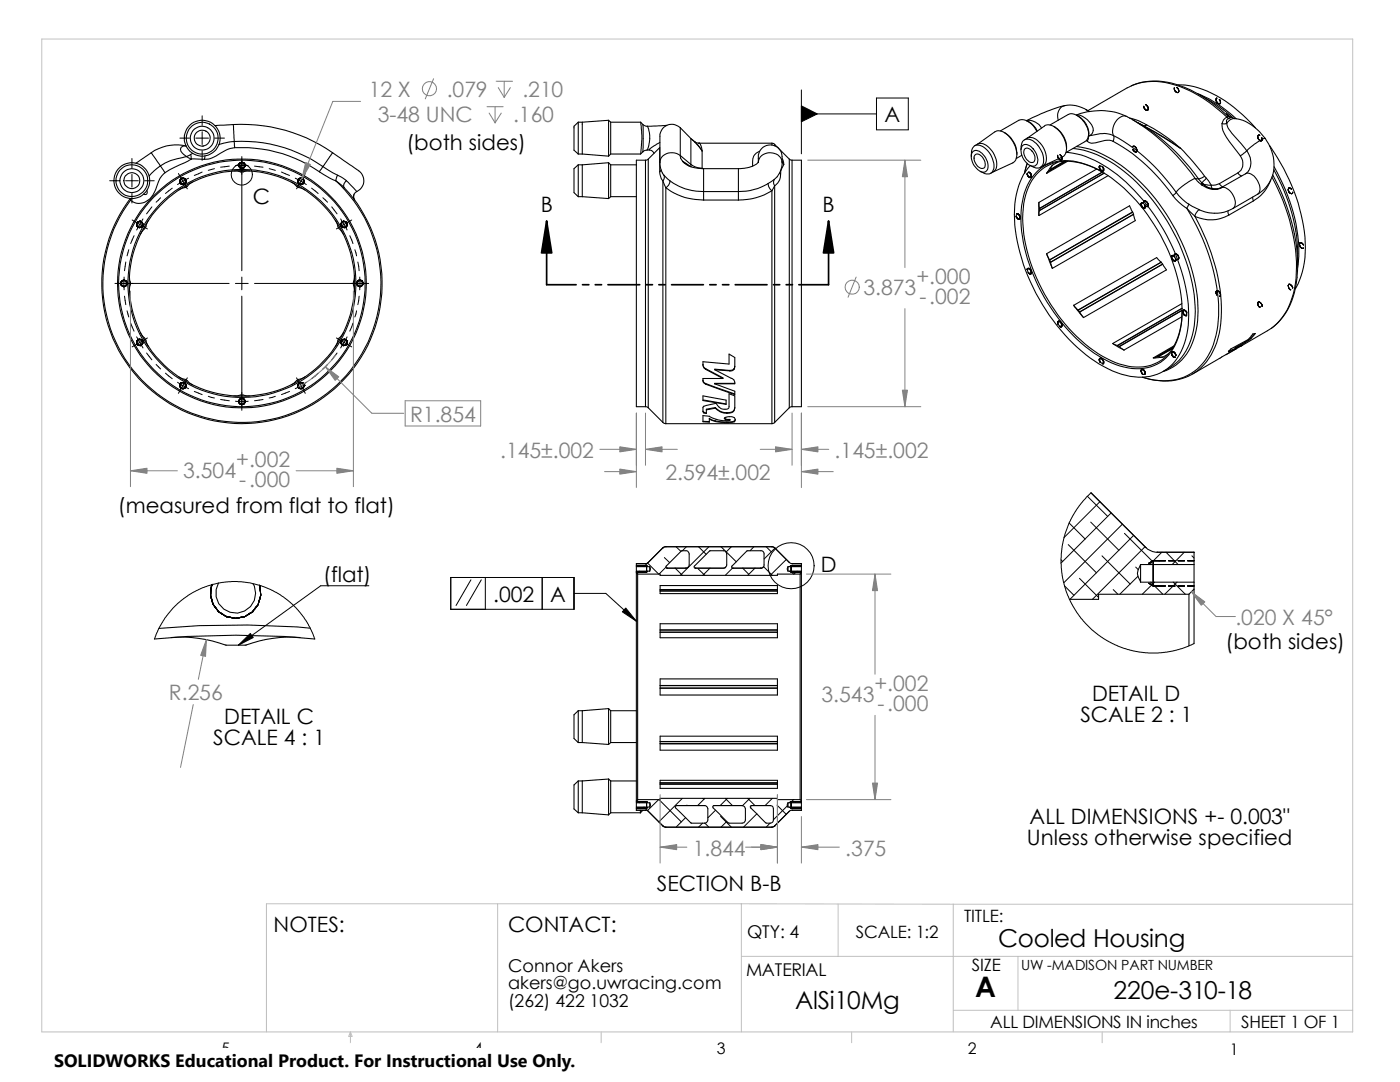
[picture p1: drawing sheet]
<svg xmlns="http://www.w3.org/2000/svg" width="279mm" height="216mm" viewBox="0 0 279 216" stroke-linecap="round" stroke-linejoin="round" font-family="sans-serif">
<g fill="none" stroke="#c0c0c0" stroke-width=".2">
<path d="M8.3 7.8h261.7v198.1h-261.7zM99.3 180.3v25.6M148 180.3h-94.8v25.6M148 180.3v25.6M148 180.3l42.2 .1M148 190.8h122M167.3 180.4v10.4M190.2 180.4h79.8M190.2 180.4v25.5M203.2 190.8v10.8M69.9 205.9l.4 .9h-.7zM69.9 205.9v2.2"/>
<path d="M120 205.9v2.2M170 205.9v2.2M190.2 201.6h79.8M220 205.9v2.2M245.5 201.6v4.3"/>
</g>
<g fill="none" stroke="#000" stroke-width=".21">
<path d="M225.8 17.1a14.4 14.4 0 0 1 12.7 1.3 31.3 31.3 0 0 1 6.6 4.8M235 16.9a18.6 18.6 0 0 1 12.1 5.2l3.5 3.4M239 18.7a24.5 24.5 0 0 1 7.7 5M239.4 18.9a32 32 0 0 1 6.8 4.7M26.1 39.6l-.1 .4M26.3 39.6l-.3 .4M29.3 38v.7l-.2 .1-.5-.1M30.2 30.5l1.8 2.6M30.2 30.5l-3.1 2.1M32 33.1l-1.2 .9-1 1.1M32 33.1l.9 1.4M32.9 34.5l-.3 .3a9.2 9.2 0 0 0-1.8 3.6 3.1 3.1 0 0 1-4.8 1.6"/>
<path d="M37.1 29.1a8.8 8.8 0 0 0-6.9 1.4M37.2 29.2a.8 .8 0 0 0-1.1 .3 .8 .8 0 0 0 .3 1.1l.8 .6M37.2 31.2l-.8 .3a10.1 10.1 0 0 0-4.4 1.6M37.2 31.2l1 .5M38.1 30.8l-.9 .4M38.1 30.8l.1 .9M38.2 31.7l2.6 .1M38.2 31.8l-5.3 2.7M38.4 36.3l-1.4 1.1-1.4 .5M38.5 30.6l-.4 .2M40.6 29.1l-.2 .1M40.9 31.1l-.1 .7"/>
<path d="M46.6 24.8l-3.7 .3M46.6 24.8l.1 3.4M46.6 24.8a31.4 31.4 0 0 1 19.8 5.7M46.7 34.1l1.3 .2 1.9-.2M46.7 28.2l.1 1.3M46.7 28.2a28.4 28.4 0 0 1 17.7 5M46.7 28.2l-1.1 .2-2 .5M46.8 29.5h-.4a10.7 10.7 0 0 0-3.7 1.8l-.8 .4-1.1 .1M46.8 29.5a27.7 27.7 0 0 1 17 4.8M58.1 36.3l1.1 .9M59.2 37.2l1.7 .7M59.2 37.2h.1"/>
<path d="M63.8 34.3l2.1 1.3 1.1 .5M64.4 33.2l-.6 1.1M64.4 33.2l3 1.8M66.4 30.5l4.5 3.1a2.53 2.53 0 0 1 1.7 2.2 2.53 2.53 0 0 1-1.4 2.4M66.4 30.5l-2 2.7M67 36.1l1.7 1.4M67 36.1a27.8 27.8 0 0 1 2.4 38.5 27.8 27.8 0 0 1-38.4 3.6 27.8 27.8 0 0 1-5-38.2M67.4 35l1.7 1.1M67.4 35l-.4 1.1M68.7 37.5a28 28 0 0 1-.2 38.4 28 28 0 0 1-38.4 1.9 28 28 0 0 1-4.1-38.2M69.1 36.1l2.1 2.1M69.1 36.1a1.08 1.08 0 0 0-.4 1.4"/>
<path d="M70.8 39.9h.1M71.2 38.2a1.11 1.11 0 0 0-.5 1.6l-.1-.4v-.5M115.4 32.9v6.3M115.4 24.4v6.3M115.4 24.4l-.8 .8v4.8l.8 .7M115.4 32.9l-.8 .8v4.7l.8 .8M115.4 24.4h.8M115.4 30.7h.8M115.4 32.9h.8M115.4 39.2h.8M116.2 24.4v6.3M116.2 30.7l5.3 .5"/>
<path d="M116.2 39.2l5.3 .4M116.2 32.9v6.3M121.5 24v7.2M121.5 32.5v7.1M121.5 24l.4 .4M121.5 24l-5.3 .4M121.5 32.5l.4 .4M121.5 32.5l-5.3 .4M121.9 30.7l-.4 .5M121.9 24.4h5.9M121.9 30.7h5.9M121.9 39.2l-.4 .4"/>
<path d="M121.9 32.9h5.1M121.9 39.2h5.1M121.9 24.4v6.3M121.9 32.9v6.3M127.8 24.4l.5 .4M127.8 24.4a19.6 19.6 0 0 1 0 6.3M128.3 30.3l-.5 .4M128.3 24.8l.9 .4M128.3 24.8v5.5M128.8 32v49.2M128.8 32h-1.8v49.2h1.8M129.1 30l-.6 .1-.2 .2"/>
<path d="M129.2 25.2a5.6 5.6 0 0 1-.1 4.7h.5M129.4 31.7l2.3-2.2v4.8M129.4 31.8l-.6 .2M129.4 31.8v49.6M129.6 29.9l.4 .2 .5 .5M131.7 34.3l.3 1.3 .3 .5M131.7 32.4l.1 .9 .4 1.2M131.7 28.4l-1.4 .9a.91 .91 0 0 0-.8 .6h.1M132 33.9l-.3 .4M132.2 34.5l.3 .5M132.3 36.1l.6 1.4M132.3 36.1v48.2"/>
<path d="M132.5 35v.7l-.2 .4M132.5 35l1.2 1.1M132.9 37.5a12.2 12.2 0 0 0 7.5 2.4M132.9 37.5v47M133.1 25l-3.9 .2M133.7 36.1a11 11 0 0 0 6.7 2.1M133.7 36.1a1.62 1.62 0 0 1-.8 1.4M135.8 31v.6l.4 .6M135.8 25.5l2.1 2.1M135.8 31l2.1 1.8M135.8 25.5a2.43 2.43 0 0 0-2.9-.4 2.43 2.43 0 0 0-1.2 2.7v4.6M135.8 31a2.46 2.46 0 0 0-4.1 1.4"/>
<path d="M135.8 25.5v5.5M136.2 32.2a5 5 0 0 0 4.2 1.5M136.2 32.2l1.3 .9M136.2 32.2l1.6 1M137.9 27.6l.3 .3M137.9 32.8v.5M137.9 32.8a3.6 3.6 0 0 0 2.2 .8M137.9 27.6v5.2M138.2 27.9l1 1 .9 1.2M138.2 27.9l1.3 1.4 .6 .8M138.6 28.2l.8 .4M139.4 28.6h.2"/>
<path d="M139.6 28.6l.3 .5 .2 1M139.6 28.6h14.5M140.1 33.6l.1 .1M140.1 30.1v3.5M140.4 33.7v4.5M140.4 38.2v1.7M140.4 39.9h7M140.4 33.7h7M140.4 38.2h7M147.4 33.7v4.5M147.4 38.2v1.7M151.3 32.3a4.8 4.8 0 0 1-3.9 1.4"/>
<path d="M151.3 31.6a2.41 2.41 0 0 1 2.6-2.7 2.41 2.41 0 0 1 2.2 3v.5M151.3 31.6v.8a2.43 2.43 0 0 1 4.2-1.2l.4 .5 .2 .7M151.6 30.2l-.3 .2a2.16 2.16 0 0 0-1.1 2.5v.2M153.3 36.6a1.84 1.84 0 0 0 .8 1.5M153.3 36.6a10.6 10.6 0 0 1-5.9 1.6M154.1 28.6l.5 .2M154.1 28.6v.4M154.1 38.1v46.4M154.1 38.1a12.4 12.4 0 0 1-6.7 1.8M154.5 35.8l-1.2 .8M154.5 35.8a1.2 1.2 0 0 0 .1 1.2M154.6 37v47.3"/>
<path d="M154.6 28.8v.3M154.6 37l-.5 1.1M154.6 28.8l2.9 2.9M155.6 34.5l.2 .2M155.8 34.7a2.49 2.49 0 0 1-1.2 2.3M156.1 32.4a4.2 4.2 0 0 1-1.6 3.4M156.1 31.6l.3 1.2M156.1 32.2l.3 .6M156.4 32.8l-.6 1.3v.6M157.5 31.8v49.6M157.5 31.7l.6 .3M158.1 32h1.8v49.2h-1.8"/>
<path d="M158.1 32v49.2M193.8 31.1l.1-.7a1.35 1.35 0 0 1 .8-1.4 1.35 1.35 0 0 1 1.5 .3 4.5 4.5 0 0 1 2 4.7 1.2 1.2 0 0 1-1.9 .5l-.7-.3M194.2 30.2a1.74 1.74 0 0 1 2.3 1 2.33 2.33 0 0 1 .2 3 1.72 1.72 0 0 1-2.1-.9 2.49 2.49 0 0 1-.4-3.1zM194.5 29.1a1.96 1.96 0 0 1 2.9 .4 4 4 0 0 1 1.2 4.4l-.9 .7M194.6 30.9a1.17 1.17 0 0 1 1.7 .8 1.33 1.33 0 0 1 0 1.9 1.95 1.95 0 0 1-1.8-2.5zM195.1 28.8l3.4-2.5a2.43 2.43 0 0 1 3 1.1 4.4 4.4 0 0 1 1.1 4.7l-.5 .4-3.9 1.8M199.6 26.1l3.7-2.1a2.95 2.95 0 0 1 3.4 1.8l.2 .4M200.4 26.5a5 5 0 0 1 2.5 4.3M203.8 29.9v-.7a1.38 1.38 0 0 1 .8-1.4 1.38 1.38 0 0 1 1.6 .3 4.7 4.7 0 0 1 2 4.7 1.27 1.27 0 0 1-2 .5l-.6-.3M203.9 31l-1.1 .6M204.1 29a2.05 2.05 0 0 1 2.6 1.4 2.06 2.06 0 0 1-.1 2.7 2.03 2.03 0 0 1-2.3-1.3 2.54 2.54 0 0 1-.2-2.8zM204.5 27.9a1.93 1.93 0 0 1 2.8 .4 4 4 0 0 1 1.2 4.4l-.9 .7"/>
<path d="M204.5 29.7a1.22 1.22 0 0 1 1.7 .7 1.53 1.53 0 0 1 0 2 1.92 1.92 0 0 1-1.9-2.3zM204.9 24.1a3.7 3.7 0 0 1 2.1 2.1M204.9 24.1a2.86 2.86 0 0 1 3 1.5M205 27.6l3.4-2.5a2.12 2.12 0 0 1 2.8 .8 4.8 4.8 0 0 1 1.4 4.8l-.6 .6-3.8 1.8M205 32.6l-.5 2M205 32.6l-.5 1.9M205.1 34.5a.5 .5 0 0 1 .6 .3 .5 .5 0 0 1-.1 .5l-.4-.2zM207.2 34a9.1 9.1 0 0 1 9.4-1.2 27.4 27.4 0 0 1 12.4 10 35.1 35.1 0 0 1 6.9 19.3 12.9 12.9 0 0 1-3.2 9.3 9.4 9.4 0 0 1-10.1 1.3 28.7 28.7 0 0 1-12.9-11.4 32.4 32.4 0 0 1-5.9-19.2 11.8 11.8 0 0 1 3.4-8.1zM210 33l-1.1 1.6M210.3 25.2a4.9 4.9 0 0 1 2.6 4.4M211.1 32.3l-1.1 .7M211.8 31.4v.3l-.1 .1-.4-.2"/>
<path d="M212.4 32.2l-2.7 1.6 .3-.8M212.5 21.1l-3.6 1.1-4 1.9M212.5 32.2l-3 1.8 3.2-1.8-3.4 1.9-.4 .5M212.5 21.1a2.18 2.18 0 0 0-1.3 2.9M212.5 21.1a6 6 0 0 1 4.3 .8M212.8 30.4a19.8 19.8 0 0 1 11 5.2 39.3 39.3 0 0 1 13.4 26.2 14.9 14.9 0 0 1-3.2 10.8 9.3 9.3 0 0 1-9.3 2.3 25.8 25.8 0 0 1-13-9.1 38.2 38.2 0 0 1-9.3-23 14.3 14.3 0 0 1 3.2-9.8M213.1 32.2l-4.2 2.4M213.2 22.8l-3.7 2.1M213.2 22.9a2.52 2.52 0 0 1 3 1.3 3.1 3.1 0 0 1 .6 3.8l-4.1 2.4M214.1 29.6a20.9 20.9 0 0 1 11.9 6 39.3 39.3 0 0 1 12.5 25.4 14.9 14.9 0 0 1-3.2 10.9l-1.7 1.4-1.5 .8M214.8 22.9a12.6 12.6 0 0 1 9.9 .3M214.8 29.2a22 22 0 0 1 12.5 6.8 39.8 39.8 0 0 1 11.8 24.9 14.8 14.8 0 0 1-3.3 10.9l-1.7 1.4-1.9 .9"/>
<path d="M214.8 23a3 3 0 0 1 2.5 1.3 1.74 1.74 0 0 1 .4 2.6l-.5 .2M214.9 23a4.2 4.2 0 0 1 2.2 4.9l-.1 .3M216.8 21.9l.5 .4M216.8 21.9l.6 .4M216.8 28l.2 .2M217 28.2a1.85 1.85 0 0 0 2.1 .2 4 4 0 0 1 3-.2M217.1 22.1l7.9-4.6a12.3 12.3 0 0 1 10.4-.3 28 28 0 0 1 9.5 6.2M218.9 33.7l-11.6 6.7M219.5 33.2a.51 .51 0 0 1 .6 .2 .51 .51 0 0 1-.1 .6l-.4-.2zM219.9 34.3a12.7 12.7 0 0 0-9.5-1.8 8.9 8.9 0 0 0-5.9 7.3 27.7 27.7 0 0 0 3.4 17.8 31.6 31.6 0 0 0 13.8 14.4 10.3 10.3 0 0 0 9.9 0 10.7 10.7 0 0 0 4.2-8.2l.1-1.8M220.3 34.5l-12.8 7.5M220.4 34.5l-12.9 7.5"/>
<path d="M221.1 35.1l-13.8 7.9M222.1 28.2a35.2 35.2 0 0 1 12 10.8M222.2 27.1a36.1 36.1 0 0 1 12.5 11.3M222.2 27.1l.1 .3-.2 .8M222.2 27.1a7.3 7.3 0 0 0-5 .1M225 23.3a2 2 0 0 0-2.5 1.3l-.5 1.5 .2 1M225 23.3a40.3 40.3 0 0 1 13.5 12.3M225.4 23.6l1.8 .5 1.7 .8M226 23.9a39 39 0 0 1 13.2 11.8M227.1 24.5l1 .5M227.2 24.6l3.3 1.8 5.1 3.2M228.1 25l4.2 2.4 3.3 2.2"/>
<path d="M228.9 24.9a33.8 33.8 0 0 1 6.7 4.7M228.9 24.9l-.5 .2-.3-.1M234.1 39l1.1 1.3 1.7 1.3M234.7 38.4l1.3 1.4 1.2 .9M234.7 38.4l-.6 .6M235.6 29.6l2.5 2.7 2.3 2.9M238.5 35.6a9.4 9.4 0 0 0-3.8 2.8M238.5 35.6l.7 .1M238.6 35.7l1.3 1.3M239.2 35.7l.7 .8M239.9 36.5l-.1 .2 .1 .3M239.9 36.5l.1 .2"/>
<path d="M239.9 37l.9 .5M240 36.7l.2 .1M240 36.7h.1M240 36.7l-.1 .3M240.1 36.7l.1 .1M240.1 36.7l1.6 .3M240.2 36.8a3.1 3.1 0 0 0 3.6 .6M240.2 36.8l.8 .6 .9 .2M240.4 35.2l-1.2 .5M240.4 35.2l.3 .4M240.7 35.6l1 1.4M240.7 35.6l-.8 .9"/>
<path d="M240.8 37.4a2.94 2.94 0 0 0 3 0M241.7 37l.1 .3 .3 .4M241.9 37.6l.2 .1M243.3 36.7l-.7 .2-.9 .1M243.8 37.4l.2-.1-1.1 .4h-.8M243.8 37.4a2.66 2.66 0 0 1 2.6 2.4l.1 .7v.6l-.5 .5M243.9 24.7v.3a7.3 7.3 0 0 0 2.2 4.2l1.4 1.9M244.7 22.7l.4 .5M244.7 22.7l.7 .7M244.7 22.7l.3 .2M244.8 24.6l-.9 .1M244.8 24.6a6.1 6.1 0 0 0 2.1 3.2l1.9 2.3"/>
<path d="M244.9 23.4a1.65 1.65 0 0 0-1 1.3M244.9 23.4l.3 .3M244.9 22.8l.3 .2M245 22.9l.1 .1M245 22.9l1.4 .8M245.1 23.2l.3 .2M245.1 23.2v.1l-.2 .1M245.2 23.7l-.4 .3v.6M245.4 23.4l.2 .1-.4 .2M246.4 23.7l-.9 .2-.7 .7M246.4 23.7a9 9 0 0 1 6.1 3.9M247.1 34.5l.3 .4 .4 .2"/>
<path d="M247.1 34.5l-3.8 2.2M247.5 31.1a2.37 2.37 0 0 1-.4 3.4M248.6 34.7l-4.5 2.6-.8-.6M248.6 34.7a2.08 2.08 0 0 1 2.4 1.4 2.05 2.05 0 0 1 0 2.7M248.8 30.1a3.2 3.2 0 0 1-.2 4.6M248.8 30.1l-1.3 1M250 39.3l.1 .8M251 38.8l-5 2.8M252.5 27.6a7.9 7.9 0 0 1-.2 10.2l-1.3 1M252.5 27.6l-.7 .2-1.5 1-1.5 1.3M253.4 29a37.4 37.4 0 0 1 7.1 20.4 16.2 16.2 0 0 1-2 8.2M253.6 35.9a7.8 7.8 0 0 1-3.5 4.2"/>
<path d="M253.8 35.3a38.4 38.4 0 0 1 4.9 20.2 13.6 13.6 0 0 1-5 10l-6 3.5M254 34.9a37.3 37.3 0 0 1 4.9 20.5M254.2 33.9a35.4 35.4 0 0 1 4.8 19M254.3 33.3a33.6 33.6 0 0 1 4.8 18.9l-.1 1.1M25.8 54.9l.1 .7a2.69 2.69 0 0 1-.1 2.1v.5M29.6 43.9l-.3 .6a3.8 3.8 0 0 1-1.1 1.9l-.2 .3M66.9 43.9l.7 1.7M67.7 45.6l.8 1.1M70.7 54.9v.7a3.2 3.2 0 0 0 0 2.2v.4M202.9 42.8a.49 .49 0 0 1 .5 .3 .49 .49 0 0 1-.1 .5h-.2l-.2-.3zM205.1 53.7a.5 .5 0 0 1 .6 .3 .5 .5 0 0 1-.1 .6l-.4-.3zM207.3 40.4v2.6"/>
<path d="M207.3 40.4l.2 1.2 12.5-7.3-12.5 7.3v.4M207.5 42l-.2 1M208.9 50.6l1.1 3M208.9 50.6l16.5-9.5 .6 1.2-16.5 9.6zM209.7 52.3l.3 1.3M226.2 42.8l-.1-.5-16.6 9.6 .2 .4M226.2 42.8l-16.5 9.5M226.2 42.8l.4 1.2-16.6 9.6M227.9 40.6a.49 .49 0 0 1 .5 .3 .49 .49 0 0 1-.1 .5l-.4-.4zM231.7 52.3l-.9-.9-16.5 9.5M231.7 52.3l-16.5 9.5M231.7 52.3l.3 .4"/>
<path d="M232 52.7l.8 1.1-16.6 9.6M232 52.7l-16.5 9.6 .7 1.1M232 52.7l-16.5 9.5-.3-.3M233.9 51.1a.49 .49 0 0 1 .6 .3 .49 .49 0 0 1-.1 .6l-.5-.4zM236.9 41.6a40 40 0 0 1 6.3 21.3 14.6 14.6 0 0 1-4.3 10.8 11.2 11.2 0 0 1-10.9 1.6M236.9 41.6l1.6 1.5M237.2 40.7l-.3 .9M237.2 40.7l2.2 1.2M238.5 43.1a39 39 0 0 1 5.2 20.4 13.6 13.6 0 0 1-5.2 10.8l-1.3 .8M239.4 41.9a2.06 2.06 0 0 0-.9 1.2M245.1 42v.5l.1 .4M245.2 42.9a7.3 7.3 0 0 1-6.7 .2"/>
<path d="M246 41.6a7.4 7.4 0 0 1-6.6 .3M250.1 40.1l-4.9 2.8M258.9 55.4a13.8 13.8 0 0 1-5.2 10.1M28 66.4l.4 .6a2.08 2.08 0 0 1 .9 1.4l.3 .8M35.6 75.2l1.3 .5M37 75.7l.3 .2M37.4 75.9l1 .9M48 78.8l-1.3 .2M48 78.8h.5M48.6 78.8l1.3 .2M59.6 75.7l-1.5 1.1M60.9 75.2l-1.3 .5"/>
<path d="M67.6 67.5l-.7 1.7M68.5 66.4l-.8 1M140.3 79l4.6 .8v.9l-4.6-.8zM140.3 75.8a.73 .73 0 0 0 .5 .7M140.3 72.7a.94 .94 0 0 0 .5 .9M140.3 79.8l4.6 .8M140.8 73.7a1.54 1.54 0 0 1-.5-1.4v-.1l5.2 .4v-1.9l1.1 .6v1.9l-.1 .5M140.8 76.5l5.8 2.1M140.8 73.7l3.5 1.8M140.8 73.6l3.5 1.8v.1M140.8 73.6v.1M140.8 76.5v.2"/>
<path d="M142.6 76.6l4 1.5v.6l-5.8-2M142.7 73.8l3.2 1.7a.99 .99 0 0 1 .7 1.1h-4M142.7 73.8l2.9 .2M142.7 73.8v-.1l2.9 .2M144.3 75.5h-4v.4a.7 .7 0 0 0 .5 .8M145.6 74h.2M145.6 73.9h.2M145.6 73.9v.1M145.8 73.9v.1M146.5 73.7l-.2 .2-.5 .1M146.5 73.6l-.7 .3M146.5 73.6v.1"/>
<path d="M146.6 73.1l-.1 .5M146.6 76.5l-4 .1M211.2 64.3a.51 .51 0 0 1 .5 .2 .51 .51 0 0 1 0 .6l-.4-.2zM214.3 60.9l1.9 2.5M214.3 60.9l.9 .9M219.5 71.7a.5 .5 0 0 1 .6 .2 .5 .5 0 0 1-.1 .6l-.4-.2zM222.1 68.5l2.2 1.3M222.1 68.5l.9 .4 12.9-7.4-12.8 7.5 .3 .1M223.4 69.2l.9 .6M227.9 73.9a.49 .49 0 0 1 .5 .2 .49 .49 0 0 1-.1 .6l-.3-.1-.2-.4zM230.9 71.2l-.7 .2M231.2 71.1l-.3 .1"/>
<path d="M231.2 71.1l.9 .1M232.1 71.2l-1.9 .2M233.2 70.6l-1.1 .6M233.9 70.4a.49 .49 0 0 1 .6 .2 .49 .49 0 0 1-.1 .6l-.5-.4zM234 69.6l-2.8 1.5M234 69.5l-2.8 1.6M234.1 69.3l-3.2 1.9M234.3 69l-4.1 2.4M235.9 60.6l-13.8 7.9M235.9 63.2l-11.6 6.6M235.9 61.9l-12.5 7.3M235.9 61.9l-12.5 7.2"/>
<path d="M236.2 62.1a.48 .48 0 0 1 .5 .2 .48 .48 0 0 1-.1 .6l-.4-.4zM237.2 75.1a12.4 12.4 0 0 1-9.2 .2M246.6 69.6l-8.6 5M246.6 69.6l-1.4 .6M246.6 69.6v-.1l-1.4 .6v.1M247.1 69.2l-.5 .4M247.5 69.1l-2.8 1.7M247.5 69v.1M247.5 69.1l.5-.2-1.5 .6M248.4 68.3l-1.9 1.2M248.4 68.3l.1 .1M248.5 68.4l-2 1.1"/>
<path d="M248.5 68.2l-.1 .1M248.5 68.2v.1M248.5 68.3v.1M249.2 67.8l-.7 .4M249.2 67.8v.1M249.2 67.9l-.7 .4M249.6 67.4l-.4 .4M249.6 67.4v.2M249.6 67.6l-.4 .3M249.6 67.6l.9-1.1-.5 .1-.9 1.1-3.5 1.9-.4 .6M250.4 66.6l-.8 .8M128.8 81.2l.6 .2"/>
<path d="M129.4 81.4l2.9 2.9M132.3 84.3l.6 .2M132.9 84.5h21.2M140.3 82l.2 .3M140.3 84.1h1.3M140.5 82.4l-.2-.7a.62 .62 0 0 1 .7-.8l1.9-.4 .1 .2a1.65 1.65 0 0 0 2.5 .7v-2.8l1.1 .4v1a3.4 3.4 0 0 1-.3 2.2l-1.2 .3M140.5 82.3l.5 .1M140.5 82.3v.1M141 81.8v.7l-.5-.1M141.6 83.6v.6h-1.3v-1.3l1.3 .2a5.6 5.6 0 0 0 4.1 .7M141.6 83.6l1.2 .5M141.6 83.6l1.2 .4"/>
<path d="M142.7 81.4l1 .8 1.4 .3M142.7 81.3l.9 .7 .6 .3h.9M142.7 81.4l-1.7 .4M142.7 81.3l-1.7 .4v.1M142.7 81.3v.1M142.8 84.1l2.3 .2M142.8 84l2.3 .2M142.8 84v.1M144.6 83.4l.2 .2M144.8 83.7l-.2-.1a1.17 1.17 0 0 1 1.4-.5 .6 .6 0 0 1 .6 .3 .6 .6 0 0 1-.1 .8M144.8 83.7l.7 .1M144.8 83.6l.7 .1"/>
<path d="M144.8 83.6v.1M145.1 82.3v.2M145.1 84.2v.1M145.5 83.8h.2M145.5 83.7h.2v.1M145.5 83.7v.1M146.5 84.2l-1.4 .1M146.5 84l-1.4 .2M146.5 84v.2M146.6 81.3a1.19 1.19 0 0 1-1.5 1M146.7 83.7l-.2 .3M154.6 84.3l-.5 .2"/>
<path d="M157.5 81.4l-2.9 2.9M158.1 81.2l-.6 .2M217.7 98.3l11 11M43.6 116.3a4 4 0 0 0 3.3 6.1 4 4 0 0 0 3.6-5.9M127 114v.3M127 114.3l.3 .3M127 114h2.7M127 113.1h2.7M127 114.3v45.5M127 113.1v.9M127.3 114.6h4.4v.2h23.5v-.2h4.5M127.3 114.6v45"/>
<path d="M128.9 112.5h-1.9v.6M129.4 112.2l-.6 .3M129.4 112.2h.1M129.7 113.1l.1 .3-.1 .6M129.7 113.1v.9M131.7 116.8h23.5v.8h-23.5zM131.7 117.9h23.5v.5h-23.5zM131.7 117.7h23.5v.2h-23.5zM132.3 109.3l-2.9 2.9M132.3 109.3h.1M132.9 109.1l-.6 .2M132.9 109.1h21.2"/>
<path d="M133.1 113.4h.1M133.1 113.4h3.8M136.9 113.4l.3-.1 .3-.6v-2.2l-.4-.6h-1.1l-3 3-.1 .2 .2 .3M137.3 113.2l-.4 .2M138.7 113.4l6-.1 .3-.6v-2.3l-.4-.5h-3l-3 3.1v.2l.2 .2M144.8 113.2l-.2 .1M149.1 109.9h3l.2 .1 .2 .4v2.5l-.3 .4h-6.1l-.1-.3zM152.3 113.2l-.5 .2M154.1 109.1l.5 .2M154.6 109.3l2.9 2.9M154.6 109.3h.1M157.3 113.1l-.2 .4 .2 .5"/>
<path d="M157.3 114h2.6M157.3 113.1h2.6M157.3 113.1v.9M157.5 112.2l.5 .3h2l-.1 .6M157.5 112.2h.1M159.7 114.6v45M159.9 114v.3M159.9 114.3l-.2 .3M159.9 114.3v45.5M159.9 113.1v.9M227.6 112.6v3.6M227.6 112.6a2.75 2.75 0 0 0 0 3.6"/>
<path d="M227.6 112.6h10.7M227.6 116.2h10.7M228.7 109.3a3.2 3.2 0 0 0 2.2 .9h7.4M228.7 109.3h.1M237.3 118.6v10.3M237.3 118.6h-18.1v1h-5.8M238.3 117.6v10.8M238.3 112.6v3.6M238.3 110.2v2.4M238.3 116.2v1.4M238.3 117.6l-1 1M30.8 127.5a168.4 168.4 0 0 1 32 0"/>
<path d="M34.2 127.2a27 27 0 0 1 11 1.5h3.9a25.1 25.1 0 0 1 10.8-1.5M61.9 125.3a169.9 169.9 0 0 0-30.2 .1M131.7 124.5h23.5v1.2h-23.5zM131.7 126.2v1.1h23.5v-1.1M131.7 137.3v1.4h23.5v-1.4M131.7 135.5h23.5v1.3h-23.5zM131.7 126.2v-.5h23.5v.5M131.7 137.3v-.5h23.5v.5M131.7 126.2h23.5M131.7 137.3h23.5M115.4 155.8v6.4M115.4 141.8v6.4"/>
<path d="M115.4 155.8l-.8 .8v4.8l.8 .8M115.4 141.8l-.8 .8v4.8l.8 .8M115.4 155.8h.8M115.4 141.8h.8M115.4 148.2h.8M116.2 148.2l5.3 .3M116.2 155.8v6.4M116.2 141.8v6.4M121.5 155.4v7.2M121.5 141.4v7.1M121.5 155.4l.4 .4M121.5 155.4l-5.3 .4"/>
<path d="M121.5 141.4l-5.3 .4M121.5 141.4l.4 .4M121.9 155.8h5.1M121.9 148.2l-.4 .3M121.9 141.8h5.1M121.9 148.2h5.1M121.9 155.8v6.4M121.9 141.8v6.4M127 159.8v.4M127.3 159.6h4.4v-.3h23.5v.3h4.5M127.3 159.6l-.3 .2M131.7 156.5v.8h23.5v-.8"/>
<path d="M131.7 156.2v-.5h23.5v.5M131.7 148.4h23.5v1.3h-23.5zM131.7 146.9h23.5v1.1h-23.5zM131.7 148h23.5v.4h-23.5zM131.7 156.2v.3M131.7 156.5h23.5M131.7 156.2h23.5M155.2 156.2v.3M159.7 159.6l.2 .2M159.9 159.8v.4M115.4 162.2h.8M116.2 162.2l5.3 .4"/>
<path d="M121.9 162.2l-.4 .4M121.9 162.2h5.9M127 161v.7h1.9M127 160.2h2.7M127 161h2.7M127 160.2v.8M127.8 161.7v.5M128.3 161.7l-.5 .5M128.8 161.7l.6 .2M129.4 161.9l2.9 2.9M129.4 161.9h.1M129.7 160.2l.1 .2-.1 .6"/>
<path d="M129.7 160.2v.8M132.3 164.8l.6 .3M132.3 164.8h.1M132.9 165.1h21.2M135 160.7l-.1 .1M140.6 160.7l.4 .2 .3 .5-.1 2.4-.2 .4-.4 .1-2.8-.1-3.1-3.2 .3-.3h5.7M142.5 160.7l-.1 .1M142.5 160.7h5.7M148.1 160.7l.4 .2 .3 .5-.1 2.4-.2 .4-.4 .1-2.8-.1-3-3-.1-.2 .3-.3M149.8 161.2h.1M150 160.7l-.3 .3 .1 .2M150 160.7l-.1 .1"/>
<path d="M150 160.7h3.8M153.7 160.7l.4 .2 .2 .5v2.3l-.2 .4-.4 .2-.9-.1-3-3M154.6 164.8l-.5 .3M154.6 164.8h.1M157.3 160.2l-.2 .4 .2 .4M157.3 160.2h2.6M157.3 161h2.6M157.3 160.2v.8M157.5 161.9l-2.9 2.9M157.5 161.9h.1M159.9 161l.1 .7h-2.1l-.4 .2M159.9 160.2v.8"/>
<circle cx="26.3" cy="36" r="1.58"/>
<circle cx="26.3" cy="36" r="2.39"/>
<circle cx="26.3" cy="36" r="3.2"/>
<circle cx="26.3" cy="36.1" r="3.6"/>
<circle cx="36.5" cy="36.2" r=".5"/>
<circle cx="40.3" cy="27.6" r="3.2"/>
<circle cx="40.3" cy="27.6" r="2.37"/>
<circle cx="40.4" cy="27.6" r="3.6"/>
<circle cx="40.4" cy="27.6" r="1.59"/>
<circle cx="48.3" cy="33" r=".5"/>
<circle cx="60" cy="36.2" r=".5"/>
<circle cx="24.7" cy="56.6" r=".49"/>
<circle cx="27.9" cy="44.8" r=".48"/>
<circle cx="48.3" cy="56.6" r="24.6"/>
<circle cx="48.3" cy="56.5" r="22.5"/>
<circle cx="48.3" cy="56.6" r="24.8"/>
<circle cx="48.3" cy="56.5" r="22.8"/>
<circle cx="68.7" cy="44.8" r=".49"/>
<circle cx="71.8" cy="56.5" r=".48"/>
<circle cx="27.9" cy="68.3" r=".48"/>
<circle cx="36.5" cy="76.9" r=".5"/>
<circle cx="60" cy="76.9" r=".5"/>
<circle cx="68.7" cy="68.3" r=".49"/>
<circle cx="48.3" cy="80.1" r=".5"/>
</g>
<g fill="none" stroke="#000" stroke-width=".2">
<path d="M159.9 17.9v12.8M174.9 19.6h6.4v6.3h-6.4zM234.4 17.5l.1 .7 .5 .3M234.9 17.4l.3 .7-.2 .4M242.8 19.6l-.1 .5 .4 .5M243.3 19.9l.2 .3v.4v.1h-.4M21.9 36.1h1.9M25.1 36.1h2.5M26.3 31.6v1.9M26.3 34.8v2.5M26.3 38.6v1.9M28.9 36.1h1.9"/>
<path d="M32 39.5l-.8 .8M34.4 37.5l-1.4 1.1M35.6 34.6l1.8 3.1M35.9 27.6h1.9M36.1 36.7h.1M36.1 36.7l.2 .1 .5-.1M36.2 35.6h.7M36.2 35.6h.1M36.2 35.6a.65 .65 0 0 0-.1 1.1M36.2 35.6h-.1M36.7 36.7h.1M36.8 35.6h.1"/>
<path d="M36.9 35.6l.1 .3M36.9 36.6l-.1 .1M37 35.9a.59 .59 0 0 1-.2 .8M37 35.9l.1 .1M37.6 35.6l-2.2 1.2M39.1 27.6h2.5M40.3 34.3l-1.5 .7M40.3 23.1v1.9M40.3 26.3v2.5M40.3 30.1v1.9M42.8 33.7l-1.2 .3M42.9 27.6h1.9"/>
<path d="M45.8 33.1l-1.8 .3M47 33.1h2.5M47.7 33.2h.1M47.7 32.8v.4M47.7 32.7v.1M47.7 33.2l.6 .5M48.2 33.6l.1 .1M48.3 32.4h.1M48.3 32.4l-.5 .2-.1 .2M48.3 32.4l.4 .2 .2 .2M48.3 31.2v22.8M48.3 33.6v.1"/>
<path d="M48.8 32.7l.1 .1M48.8 33.2h.1M48.9 33.2l-.6 .5M48.9 32.8v.4M50.8 33.1l1.7 .3M53.7 33.7l1.2 .3M56.2 34.3l1.6 .7M58.9 35.6l2.2 1.2M59.5 35.9l-.1 .1M59.5 35.9a.59 .59 0 0 0 .2 .8M59.6 35.6l-.1 .3M59.7 35.6h-.1"/>
<path d="M59.7 36.7h.1M60.3 35.6h.1M60.4 35.6a.65 .65 0 0 1 .1 1.1M60.4 35.6h-.8M60.4 36.7h.1M60.5 36.7l-.3 .1-.5-.1M60.9 34.6l-1.7 3.1M62.2 37.5l1.3 1.1M64.4 39.5l1 .8M159.9 22.7h15M205.3 34.3l.4 .2 .2 .7a.54 .54 0 0 1-.7 .1 .54 .54 0 0 1-.2-.6M211.5 30.9l.5 .6-.1 .4a.72 .72 0 0 1-.8-.9"/>
<path d="M219.5 33.1a.74 .74 0 0 0 .6 1l.2-.1v-.4l-.3-.3M226.1 29.2a.67 .67 0 0 1 .7 .4 .67 .67 0 0 1-.1 .8l-.6-.6M228.3 21.2l.3 .7h.5M228.6 20.9l.5 .4v.6M251.4 27h-.2l-.2 .2 .2 .6M251.8 27.5v.5l-.3 .1-.3-.2M257.2 38.1l.4 .5h.3l.1-.2M257.7 37.8l-.2-.3h-.3l-.1 .6M22.9 56.6h22.8M24.1 56.4v.2M24.1 56.6v.2l.4 .3M24.4 57.1h.1"/>
<path d="M24.5 56h.1M24.5 57.1l.2 .1M24.5 56l-.4 .3v.3M24.7 55.9h.2M24.7 55.9a.59 .59 0 0 1 .7 .7M24.7 55.9l-.2 .1M24.8 55.3v2.5M24.8 59.1l.3 1.7M24.9 57.1l-.2 .1M25.1 52.3l-.3 1.7M25.3 56.4l.1 .2M25.4 56.6l-.1 .1"/>
<path d="M25.4 56.6a.65 .65 0 0 1-.7 .6M25.7 49.8l-.3 1.3M26.4 43.9l3 1.8M26.8 47l-.7 1.6M27.3 44.4h.1M27.3 44.4v.6l.1 .2M27.3 44.4v.1M27.9 44.2h.1M28 44.2a.69 .69 0 0 1 .4 .9M28 44.2l-.7 .2M28.4 44.9v.2M28.4 45.1a.65 .65 0 0 1-1.1 0"/>
<path d="M28.4 45.1v.1M28.5 43.7l-1.2 2.2M30.3 41.3l-1 1.4M47 56.6h2.5M48.3 55.3v2.5M48.3 59.1v22.8M50.8 56.6h22.8M66.2 41.3l1.1 1.4M68 43.7l1.3 2.2M68 44.9l.1 .2M68.1 45.1l.1 .1M68.1 45.1a.65 .65 0 0 0 1.1 .1"/>
<path d="M68.4 44.2l-.2 .2M68.4 44.2a.65 .65 0 0 0-.3 .9M68.6 44.2l.6 .2M68.6 44.2h-.2M68.6 44.2h.1M69.2 45.1v.1M69.2 44.4v.1M69.2 44.4v.8M69.8 47l.6 1.6M70.2 43.9l-3.1 1.8M70.8 49.8l.4 1.3M71.2 56.4v.3"/>
<path d="M71.4 52.3l.3 1.7M71.6 55.9h.2M71.7 59.1l-.3 1.7M71.8 55.3v2.5M71.8 55.9a.63 .63 0 0 0-.6 .8 .63 .63 0 0 0 .9 .4M71.8 55.9l.3 .1M72.1 56h.1M72.1 56l.4 .6M72.1 57.1h.1M72.4 56.5l.1 .1M72.5 56.6h-.1M72.5 56.6l-.4 .5"/>
<path d="M202.9 42.6a.67 .67 0 0 1 .6 .4 .67 .67 0 0 1-.1 .8l-.6-.6M205 53.8v-.1a.61 .61 0 0 1 .7 .1 .61 .61 0 0 1 .1 .8l-.3 .1-.3-.3M228.1 40.5l-.1-.1a.57 .57 0 0 0-.3 .7 .57 .57 0 0 0 .6 .4l.3-.1v-.3M228.3 40.3v-.2a.67 .67 0 0 1 .7 .4 .67 .67 0 0 1-.1 .7l-.3-.1M228.5 40.9l.1 .2M234.4 51.1l-.4-.1a.63 .63 0 0 0-.1 .7 .63 .63 0 0 0 .7 .3l.1-.2M234.4 51.1v.1M234.4 51.1v-.3a.63 .63 0 0 1 .7 .2 .63 .63 0 0 1 0 .8l-.3-.1M234.4 51.1v.2M242.9 58.9l-.2-.7a.63 .63 0 0 1 .7 .2 .63 .63 0 0 1 0 .7M257.2 56.8l.1-.1a.8 .8 0 0 1 .7 .8M257.2 56.8a.78 .78 0 0 0 .4 1"/>
<path d="M260.1 48.9l-.5-.5a.62 .62 0 0 0-.1 .7 .62 .62 0 0 0 .6 .4M25.4 62l.3 1.2M26.1 64.5l.7 1.6M27.3 67.2l1.2 2.2M27.3 68.7h.1M27.3 67.9h.1M27.3 68.7l.7 .3M27.4 67.9a.62 .62 0 0 1 1 .1M27.4 67.9l-.1 .3v.5M27.9 68.9l.1 .1M28.4 67.9v.1M28.4 68a.65 .65 0 0 1-.4 1"/>
<path d="M28.4 68v.2M29.3 70.4l1 1.4M29.4 67.4l-3 1.8M31.2 72.7l.8 .9M33 74.5l1.4 1.1M35.4 76.3l2.2 1.3M35.9 76.9h.1M35.9 76.9v.2l.3 .4M36.1 76.5a.63 .63 0 0 1 .8 0 .63 .63 0 0 1 .1 .8M36.1 76.5l-.2 .4M36.1 76.4v.1M36.2 77.5h.1"/>
<path d="M36.8 77.4h.1M36.9 77.4l-.7 .1M37 77.3l-.1 .1M37.1 77l-.1 .3M37.4 75.4l-1.8 3.1M38.8 78.1l1.5 .6M41.6 79.1l1.2 .3M44 79.7l1.8 .3M47.7 79.9v.2M48.1 79.5h.2M48.8 79.8l.1 .1M48.9 79.9a.61 .61 0 0 0-.7-.4 .61 .61 0 0 0-.5 .6"/>
<path d="M48.9 79.9v.4M52.5 79.7l-1.7 .3M54.9 79.1l-1.2 .3M57.8 78.1l-1.6 .6M59.2 75.4l1.7 3.1M59.6 77.4h.1M59.6 77.4l.8 .1M59.7 76.4a.61 .61 0 0 0-.1 1M59.7 76.4l.5-.1 .3 .2M59.7 76.4l-.1 .1M59.8 76.4h-.1M60.3 77.5h.1"/>
<path d="M60.4 76.4l.1 .1M60.4 77.4v.1M60.5 76.5l.2 .4M60.7 76.9h.1M60.7 76.9v.2l-.3 .4M61.1 76.3l-2.2 1.3M63.5 74.5l-1.3 1.1M65.4 72.7l-1 .9M67.1 67.4l3.1 1.8M67.3 70.4l-1.1 1.4M68.2 67.9l-.2 .3M68.2 68.7l.2 .2"/>
<path d="M68.4 68.9l.2 .1M68.6 68.9v.1M69.2 67.9h.1M69.2 67.9a.63 .63 0 0 0-1 0 .63 .63 0 0 0 .2 1M69.2 68.7h.1M69.2 67.9v.8M69.2 68.5v.2M69.2 68.7l-.6 .3M69.3 67.2l-1.3 2.2M70.4 64.5l-.6 1.6M71.2 62l-.4 1.2M211.7 64.3l-.5-.2-.1 .2v.4"/>
<path d="M211.8 64.3l.2 .7-.2 .2h-.3M219.6 72.3l-.1-.1a.43 .43 0 0 1 .2-.7 .91 .91 0 0 1 .6 1l-.2 .1M227.9 73.7l-.2 .4 .4 .6M227.9 73.7l.5 .3 .2 .6M233.8 70.3l.1 .6 .5 .4M233.8 70.3h.5l.4 .6M234.4 71.3h.1M236.9 62.4l-.6-.6a.64 .64 0 0 0-.1 .8 .64 .64 0 0 0 .6 .3M251.3 61.3h.1M251.9 61.2l-.2-.6a.45 .45 0 0 0-.6-.3l-.1 .3 .3 .7M47 80.1h2.5M47.7 80.1v.2"/>
<path d="M47.7 80.3v.1M47.7 80.3l.1 .3 .5 .1M48.2 80.7h.1M48.3 80.7h.1M48.8 80.3h.1M48.9 80.3l-.2 .3-.4 .1M217 99l4.1 4M217.8 98.3l-1.1 1-1.4 1.7-1.6 2.6-1.2 3-.6 2.8-.1 3.1 .4 3.6 .9 2.8 1.7 3.2 1.8 2.2 1.3 1.4 1.8 1.3 3.4 1.9 2.5 .9 3 .5h3.1l3.5-.7 3.1-1.2M42 118.4l.3 1.3M42.1 119.2l.4 1.2M42.2 117l-.2 1.6M42.2 117v.3"/>
<path d="M42.4 116.6l-.2 .4M51.8 116.8l.1 .2M51.9 117l.1 1M51.9 117a4.7 4.7 0 0 1-.2 2.8M51.9 119.2l-.3 1.2M73.6 116.9h-9.6l-16.4 11.8M90 115.2h24.6v6.4h-24.6zM94 115.7l-3 5.1M96.1 115.7l-3 5.1M96.9 115.2v6.4M108.2 115.2v6.4M114.6 118.4h6.3l6.1 5.6"/>
<path d="M127 112.9h2M127 114.1h2M127.6 114l-.5 .5M129 112.9l.2 .1M129 112.9v1.2M129.2 112.4l2.2 2.2M129.2 114l-.2 .1M129.3 112.3l-.8 .8M132.6 111.3l1 1M132.9 113.2l-1.4 1.4M134.7 113.4l1.5 1.4M134.9 109.1l1 .9"/>
<path d="M137 109.1l-.8 .8M139.3 113.5l1.4 1.3M139.4 109.1l1.5 1.5M141.5 109.1l-5.7 5.7M141.7 113.4l-1.4 1.4M143.9 109.1l3 3M146 109.1l-1.1 1.1M146.2 113.4l-1.5 1.4M148.2 113.4l1.2 1.2M150.5 109.1l-.8 .8M150.7 113.4l-1.5 1.4M152.4 113.1l1.7 1.7"/>
<path d="M152.9 109.1l1 1M154.6 109.4l-2.1 2.1M156.9 111.6l-3.2 3.2M157.6 114l.3 .1M157.8 114l.6 .6M157.9 112.9h2M157.9 114.1h2M157.9 112.9l-.3 .1M157.9 112.9v1.2M159.1 114l-.6 .6M211.8 111.7l.3 .4M212.5 116.9l1.8 1.9"/>
<path d="M213.2 108.7l5.6 5.6M213.4 104.4l3.2 3.2M215.4 115.4l3.8 3.8M217.7 104.2l5.6 5.6M219.5 100.1l-7.2 7.2M219.9 110.9l5.7 5.6M221.7 102.4l-9.9 10M222.2 117.6l.9 1M224 104.6l-11.7 11.7M224.4 106.4l5.6 5.7M226.2 106.8l-12.7 12.8M226.7 113.2l.5 .5"/>
<path d="M227.1 115l-3.6 3.6M228.5 109.1l-10.5 10.5M229.3 116.4l.9 .5M229.7 116.2l2.4 2.4M230.2 116.9h2.4M230.2 111.9h2.4M230.2 111.9l-.9 .5M230.2 111.9v5M230.4 116.2l-2.4 2.4M231.9 110.2l-2.5 2.4M232.7 110.2l2.4 2.4M233.2 116.9h1.3"/>
<path d="M233.2 111.9h1.3M234.1 116.2l2.5 2.4M234.9 116.2l-2.4 2.4M235.1 116.9h1.3M235.1 111.9h1.3M236.3 110.2l-2.4 2.4M237 116.9h1.3M237 111.9h1.3M237.9 110.9l.4 .4M30.8 127.5l.8-2 1.4-2.3 1.4-1.7 2.2-2 2.1-1.4 2.7-1.2 2.2-.6 2.6-.3 3.6 .3 2.3 .6 2.3 .9 2.2 1.4 2.4 2 1.6 1.9 1.3 2.2 .9 2.2M42.5 120.3l.6 1.1M42.8 120.9l.8 1.1"/>
<path d="M43.5 121.9l1 .7M44.1 122.3l1 .7M45 122.9l2 .5M45.8 123.1l1.2 .3M48.3 123.1l-1.3 .3M48.9 123l-1.9 .4M50 122.3l-1.1 .7M50.5 122l-1.1 .7M51.2 121l-.7 1M51.6 120.5l-.8 1M127 160h2M127.1 159.7l.5 .5"/>
<path d="M129 160l.2 .1M129 160v1.2M131.4 159.6l-2.2 2.2-.7-.8M131.5 159.6l4.5 4.4M136.2 159.3l-4.7 4.7M140.3 159.3l.2 .2M140.7 159.3l-1.5 1.4M144.7 159.3l1.5 1.4M145.2 159.3l-1.5 1.4M149.2 159.3l1.5 1.4M149.6 159.3l-1.4 1.5M154.1 159.3l-1.4 1.4"/>
<path d="M157.9 160h2M157.9 160l-.3 .1M157.9 160v1.2M158.4 159.6l-.6 .6M127 161.2h2M129.2 161.1l-.2 .1M136.8 163.2l-1.9 1.9M137.1 160.7h.1M140.2 164.3l-.8 .8M140.7 164.3l.8 .8M142.8 161.7l-1.5 1.5M143.8 162.9l2.2 2.2"/>
<path d="M145 163.9l-1.1 1.2M151 162.4l-2.6 2.7M153.7 164.3l-.8 .8M155.1 160.7l1.8 1.8M157.1 160.8l-2.8 2.8M157.6 161.1l.3 .1M157.9 161.2h2"/>
<circle cx="48.3" cy="34.8" r="2.12"/>
<circle cx="157.9" cy="112.9" r="4.6"/>
</g>
<g fill="none" stroke="#808080" stroke-width=".2">
<path d="M86.5 15.7l-1.6 4M99 16.2h3.3M99.4 17.5l1.2 1.9M100.6 16.2v3.2M101.9 17.5l-1.3 1.9M72 20.2h-5.6l-6.2 15.5M97.2 21.3h3.2M97.6 22.6l1.2 1.9M98.8 21.3v3.2M100 22.6l-1.2 1.9M161.2 32h22.6M180.6 32v21.4"/>
<path d="M26 58.1v39M70.5 58.1v39M170.9 55.3l-1.7 4M64.9 73.2l9.3 9.3h6.4M67 70.8a24.2 24.2 0 0 1-7.4 6.4M80.9 80h15v5h-15zM180.6 61.6v19.6M26 93.9h9.4M59.1 93.9h11.4M119.7 89.7h7.3M120.6 94.1h6.4M127 82.4v14.9"/>
<path d="M128.8 82.4v10.4M128.8 89.7h6.4M151.7 89.7h6.4M158.1 82.4v10.4M159.9 82.4v14.9M159.9 94.1h6.4M159.9 89.7h5.5M161.2 81.2h22.6M161 114.6h16.8M174.6 114.6v19.9M237.8 118.1l4.9 4.9h3.8M41.2 127.6l-1.6 8"/>
<path d="M38.6 140.6l-2.6 12.5M131.7 158.6v13.6M155.2 158.6v13.6M161 159.6h16.8M174.6 142.7v16.9M131.7 169h5.4M148.8 169h6.4M159.9 169h7.6M159.9 162.9v9.3"/>
<circle cx="85.7" cy="17.7" r="1.41"/>
<circle cx="170.1" cy="57.3" r="1.41"/>
</g>
<g fill="#808080" stroke="#808080" stroke-width=".2">
<path d="M67.2 93.4l3.3 .5-3.3 .5z"/>
<path d="M64.9 73.2l2.7 2-.7 .7z"/>
<path d="M26 93.9l3.3-.5v1z"/>
<path d="M61 32.4l.9 .4-1.7 2.9z"/>
<path d="M41.2 127.6l-.2 3.4-1-.2z"/>
<path d="M237.8 118.1l2.7 2-.8 .7z"/>
<path d="M159.9 169l3.3-.5v1z"/>
<path d="M151.8 168.5l3.4 .5-3.4 .5z"/>
<path d="M174.6 114.6l.5 3.3h-1z"/>
<path d="M174.1 156.3h1l-.5 3.3z"/>
<path d="M131.7 169l3.3-.5v1z"/>
<path d="M123.7 89.2l3.3 .5-3.3 .5z"/>
<path d="M128.8 89.7l3.3-.5v1z"/>
<path d="M180.1 77.9h1l-.5 3.3z"/>
<path d="M180.6 32l.5 3.3h-1z"/>
<path d="M159.9 94.1l3.3-.5v1z"/>
<path d="M123.7 93.6l3.3 .5-3.3 .5z"/>
<path d="M154.8 89.2l3.3 .5-3.3 .5z"/>
<path d="M159.9 89.7l3.3-.5v1z"/>
</g>
<path d="M159.9 21.1l3.2 1.6-3.2 1.6zM47.6 128.7l2.4-2.3 .5 .8zM124.9 121.3l2.1 2.7-2.8-1.9z" fill="#000" stroke="#000" stroke-width=".2"/>
<g fill="none" stroke="#000" stroke-width=".34">
<path d="M109.1 44.1v12.7h5.9M116.2 56.8h1.3M118.8 56.8h1.3M121.3 56.8h6.4M128.9 56.8h1.3M131.5 56.8h1.3M134 56.8h6.4M141.6 56.8h1.3M144.2 56.8h1.3M146.7 56.8h6.4M154.3 56.8h1.3M156.9 56.8h1.3"/>
<path d="M165.4 44.1v12.7h-6"/>
</g>
<path d="M109.1 44.1l1 6.4h-2zM165.4 44.1l1 6.4h-2.1z" fill="#000" stroke="#000" stroke-width=".34"/>
<path d="M10.8 209.2h104.1v6.7h-104.1z" fill="#fff"/>
<text font-size="5.6" x="194.6" y="199">A</text>
<g font-size="4.9">
<text x="199.2" y="188.9">Cooled Housing</text>
<text x="158.7" y="201.3">AlSi10Mg</text>
<text x="222.2" y="199.4">220e-310-18</text>
</g>
<g font-size="4.2" fill="#808080">
<text x="73.6" y="19.3">12 X</text>
<text x="89.1" y="19.3">.079</text>
<text x="104.3" y="19.3">.210</text>
<text x="75.4" y="24.4">3-48 UNC</text>
<text x="102.4" y="24.4">.160</text>
<text x="172.3" y="58.9">3.873</text>
<text x="182.9" y="56.6">+.000</text>
<text x="183.5" y="60.7">-.002</text>
<text x="81.8" y="84.2">R1.854</text>
<text x="36.6" y="95.4">3.504</text>
<text x="47.1" y="93.1">+.002</text>
<text x="99.8" y="91.3">.145±.002</text>
<text x="132.8" y="95.8">2.594±.002</text>
<text x="166.6" y="91.3">.145±.002</text>
<text x="47.7" y="97.2">-.000</text>
<text x="246.5" y="124.7">.020 X 45°</text>
<text x="174.5" y="137.8">+.002</text>
<text x="33.7" y="139.7">R.256</text>
<text x="163.9" y="140.1">3.543</text>
<text x="175.1" y="141.9">-.000</text>
<text x="138.2" y="170.7">1.844</text>
<text x="168.7" y="170.7">.375</text>
</g>
<g font-size="4.2">
<text x="176.5" y="24.4">A</text>
<text x="81.1" y="30">(both sides)</text>
<text x="50.5" y="40.7">C</text>
<text x="107.9" y="42.4">B</text>
<text x="164.2" y="42.4">B</text>
<text x="23.5" y="102.4">(measured from flat to flat)</text>
<text x="64.5" y="116">(flat)</text>
<text x="163.8" y="114.1">D</text>
<text x="98.4" y="120.1">.002</text>
<text x="109.8" y="120.1">A</text>
<text x="244.6" y="129.5">(both sides)</text>
<text x="217.9" y="139.9">DETAIL D</text>
<text x="42.5" y="148.6">SCALE 4 : 1</text>
<text x="44.7" y="144.4">DETAIL C</text>
<text x="215.6" y="144.1">SCALE 2 : 1</text>
<text x="205.5" y="164.5">ALL DIMENSIONS +- 0.003&quot;</text>
<text x="204.9" y="168.7">Unless otherwise specified</text>
<text x="131.1" y="177.8">SECTION B-B</text>
<text x="54.6" y="186">NOTES:</text>
<text x="101.4" y="186">CONTACT:</text>
</g>
<text font-size="3.6" x="10.8" y="213">SOLIDWORKS Educational Product. For Instructional Use Only.</text>
<g font-size="3.5">
<text x="149.1" y="187.2">QTY: 4</text>
<text x="101.4" y="193.9">Connor Akers</text>
<text x="101.4" y="197.4">akers@go.uwracing.com</text>
<text x="148.9" y="194.7">MATERIAL</text>
<text x="101.4" y="200.9">(262) 422 1032</text>
</g>
<g font-size="3.4">
<text x="192.4" y="183.9">TITLE:</text>
<text x="170.8" y="187.2">SCALE: 1:2</text>
<text x="194" y="193.8">SIZE</text>
<text x="197.6" y="205.1">ALL DIMENSIONS IN inches</text>
<text x="247.7" y="205.1">SHEET 1 OF 1</text>
</g>
<g font-size="3.2">
<text x="44.2" y="210.4">5</text>
<text x="94.6" y="210.3">4</text>
<text x="143" y="210.4">3</text>
<text x="193.2" y="210.4">2</text>
<text x="245.4" y="210.6">1</text>
</g>
<text font-size="2.8" x="203.8" y="193.5">UW -MADISON PART NUMBER</text>
</svg>
